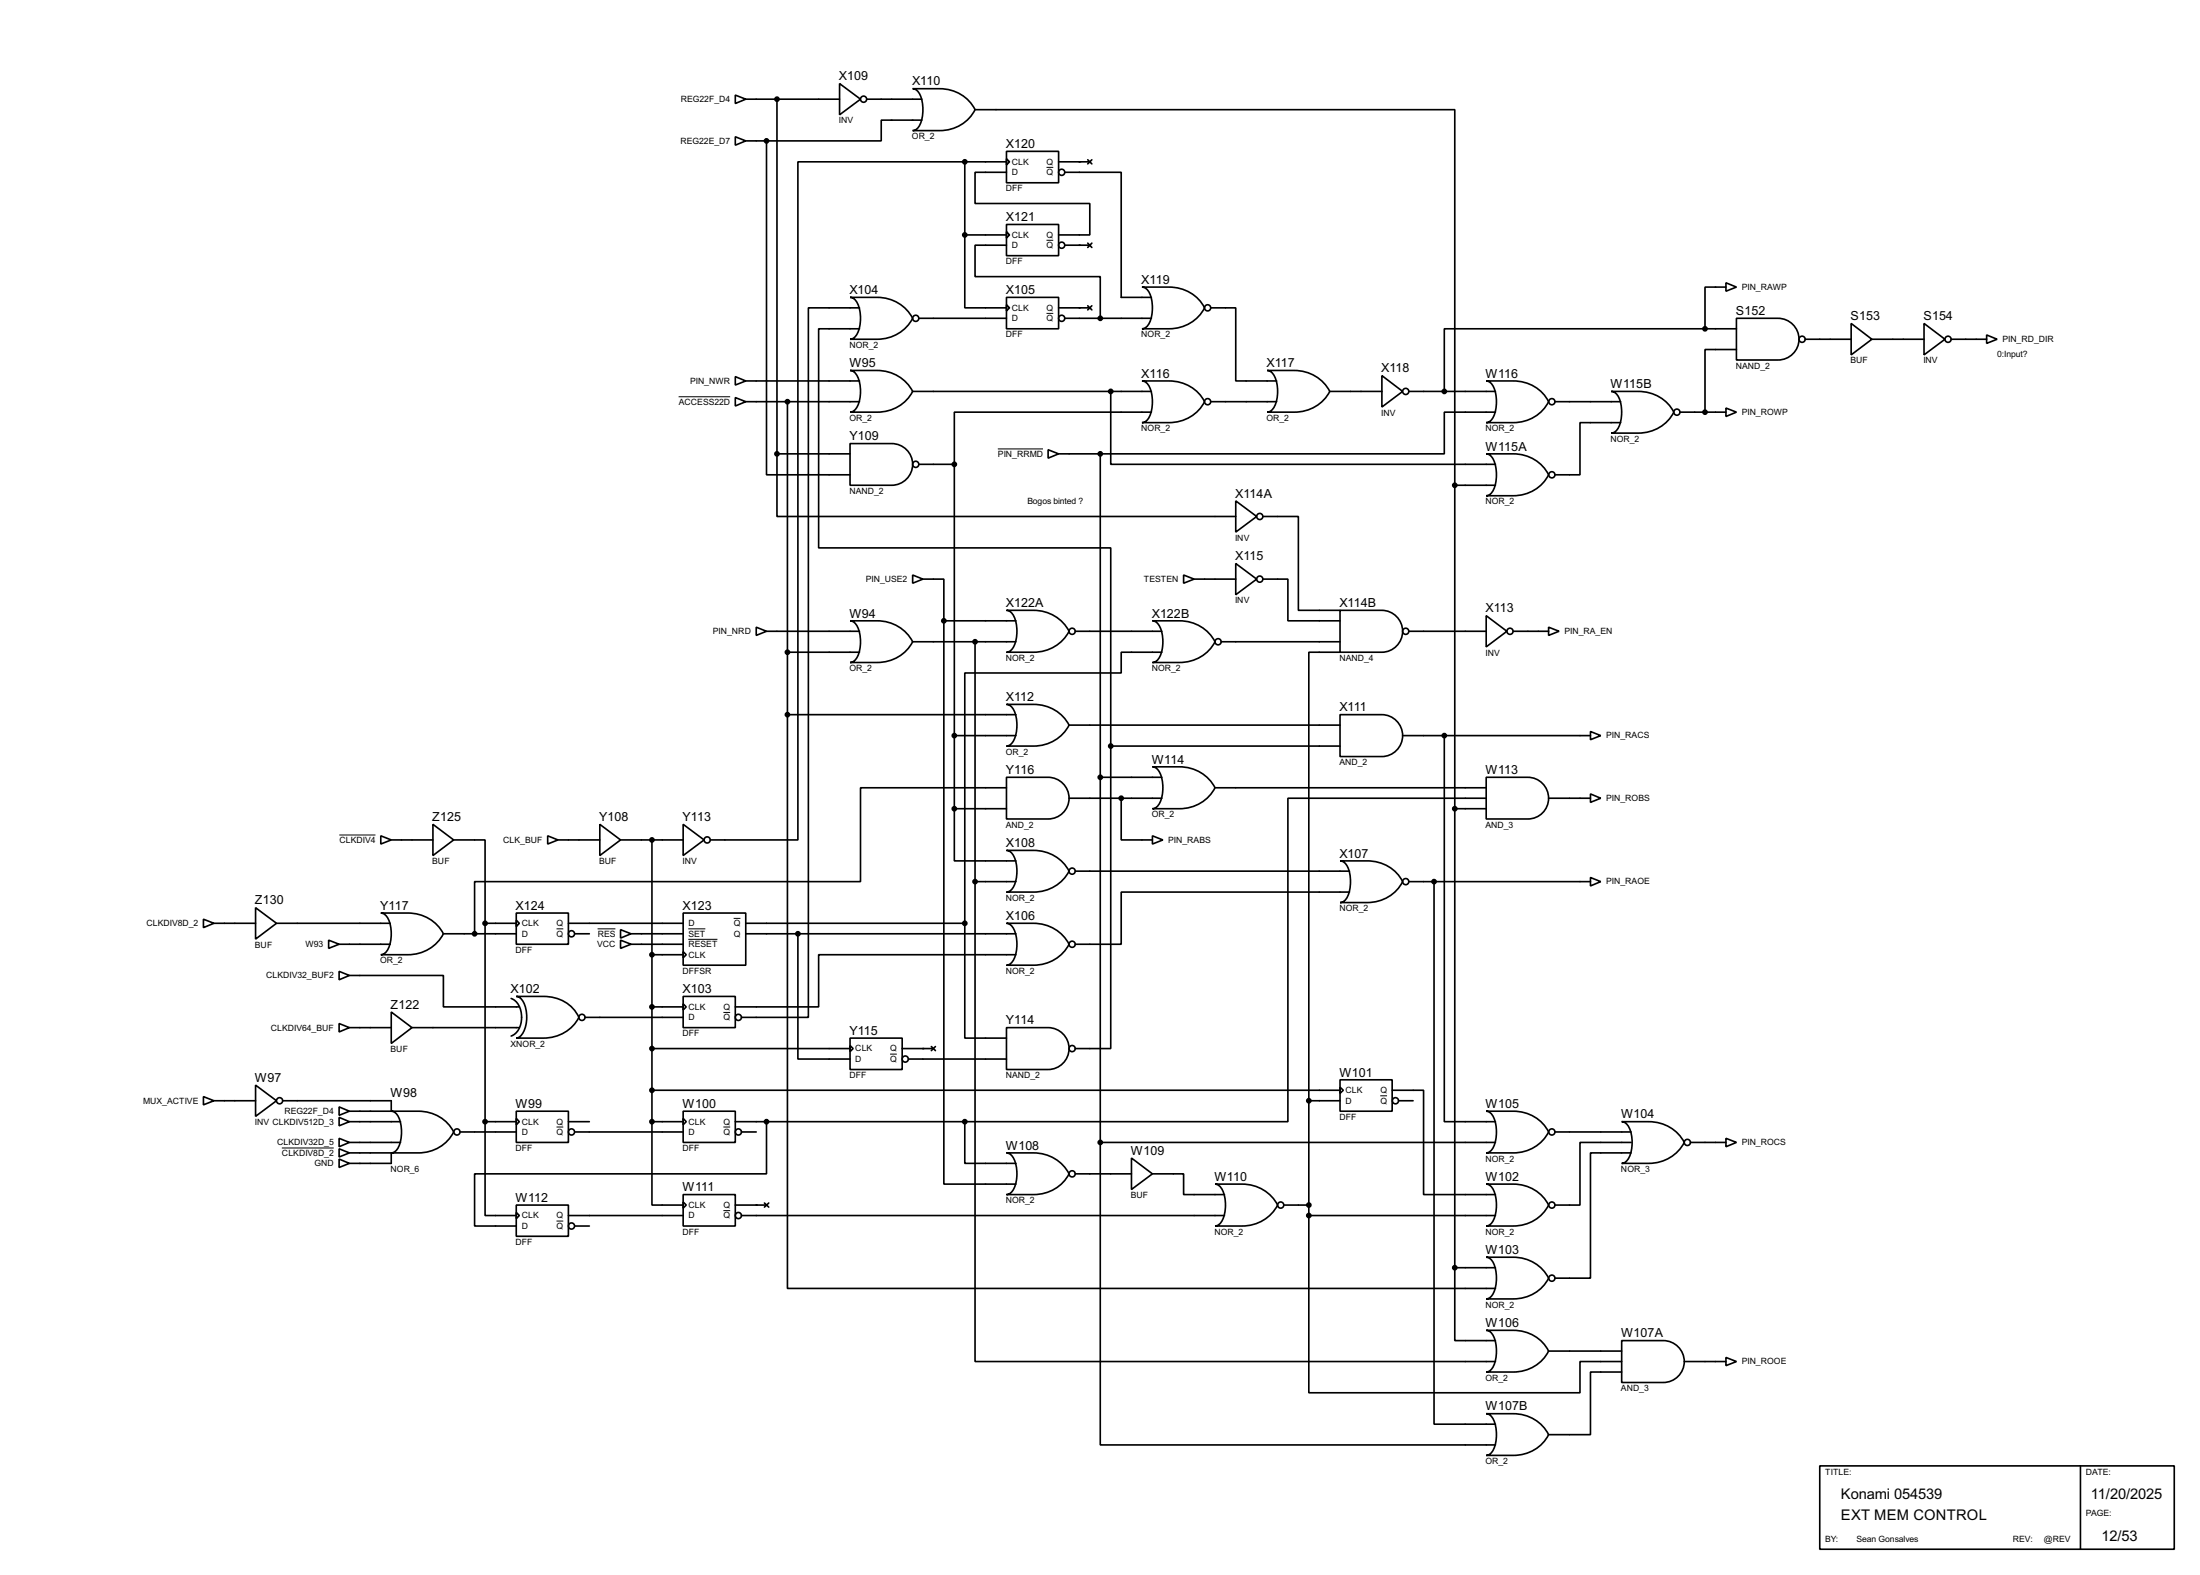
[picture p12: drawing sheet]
<svg xmlns="http://www.w3.org/2000/svg" width="536mm" height="383mm" viewBox="0 0 536 383" stroke-linecap="round" stroke-linejoin="round" font-family="sans-serif">
<g fill="none" stroke="#000" stroke-width=".4">
<path d="M179.1 23.2l2.6 1-2.6 1zM179.1 33.3l2.6 1-2.6 1.1zM181.7 24.2h22.8M181.7 34.3h5M186.7 34.3v81.3h20.4M189.3 24.2v86.3M204.5 20.4l5.1 3.8-5.1 3.8zM211.1 24.2h13.5M222.3 21.6h6.6a9.5 9.5 0 0 1 8.6 5.1 9.5 9.5 0 0 1-8.6 5.1h-6.6a3.2 3.2 0 0 0 2.3-3.1 7.9 7.9 0 0 0-1.3-6.7zM224.6 29.3h-9.9v5h-28M235 39.4h-40.6v165.1h-21.4M235 39.4h10.2"/>
<path d="M235 39.4v17.8M237.5 26.7h116.9v91.5M245.2 36.9h12.7v7.6h-12.7zM245.2 38.7l.7 .7-.7 .8zM257.9 39.4h7.6M265 38.9l1 1M266 38.9l-1 1M235 57.2v17.8h10.2M235 57.2h10.2M245.2 54.7h12.7v7.6h-12.7zM245.2 56.4l.7 .8-.7 .8zM245.2 42h-7.7v7.6h28v7.6h-7.6"/>
<path d="M245.2 59.7h-7.7v7.7h30.5v10.1M259.4 42h13.7v30.4h7.4M259.4 59.7h6.1M265 59.2l1 1.1M266 59.2l-1 1.1M207.1 72.4h6.6a9.6 9.6 0 0 1 8.6 5.1 9.6 9.6 0 0 1-8.6 5.1h-6.6a3.2 3.2 0 0 0 2.3-3.1 7.7 7.7 0 0 0-1.3-6.7zM209.4 75h-12.5v172.7h-16.3M223.8 77.5h21.4M245.2 72.4h12.7v7.7h-12.7zM245.2 74.2l.7 .8-.7 .7zM257.9 75h7.6M259.4 77.5h21.1"/>
<path d="M265 74.5l1 1M266 74.5l-1 1M278.2 69.9h6.6a9.5 9.5 0 0 1 8.6 5.1 9.5 9.5 0 0 1-8.6 5.1h-6.6a3.2 3.2 0 0 0 2.3-3.2 7.7 7.7 0 0 0-1.3-6.6zM294.9 75h6.1v17.8h10M420.4 68.9l2.6 1-2.6 1zM420.4 69.9h-5.1v10.2M423 77.5h10.1a5.1 5.1 0 0 1 5.1 5.1 5.1 5.1 0 0 1-5.1 5.1h-10.1zM450.9 78.8l5.1 3.8-5.1 3.8zM468.7 78.8l5.1 3.8-5.1 3.8zM179.1 91.7l2.6 1.1-2.6 1zM179.1 96.8l2.6 1-2.6 1.1zM181.7 92.8h27.7"/>
<path d="M181.7 97.8h27.7M191.8 97.8v76.2M207.1 90.2h6.6a9.6 9.6 0 0 1 8.6 5.1 9.6 9.6 0 0 1-8.6 5.1h-6.6a3.2 3.2 0 0 0 2.3-3.2 7.7 7.7 0 0 0-1.3-6.6zM209.4 80.1h-10v53.3h71.2v48.3M222.3 95.3h58.2M270.6 95.3v17.8h93.7M278.2 92.8h6.6a9.5 9.5 0 0 1 8.6 5 9.5 9.5 0 0 1-8.6 5.1h-6.6a3.2 3.2 0 0 0 2.3-3.1 7.7 7.7 0 0 0-1.3-6.6zM294.9 97.8h16.1M308.7 90.2h6.6a9.6 9.6 0 0 1 8.6 5.1 9.6 9.6 0 0 1-8.6 5.1h-6.6a3.2 3.2 0 0 0 2.3-3.2 7.7 7.7 0 0 0-1.3-6.6zM323.9 95.3h12.7M336.6 91.5l5.1 3.8-5.1 3.8zM343.2 95.3h21.1"/>
<path d="M362 92.8h6.6a9.4 9.4 0 0 1 8.6 5 9.5 9.5 0 0 1-8.6 5.1h-6.6a3.2 3.2 0 0 0 2.3-3.1 7.8 7.8 0 0 0-1.3-6.6zM378.8 97.8h16M392.5 95.3h6.6a9.5 9.5 0 0 1 8.6 5.1 9.5 9.5 0 0 1-8.6 5.1h-6.6a3.2 3.2 0 0 0 2.3-3.2 7.7 7.7 0 0 0-1.3-6.6zM415.3 80.1h-63.5v15.2M415.3 80.1h7.7M420.4 99.4l2.6 1-2.6 1zM423 85.1h-7.7v15.3M439.7 82.6h11.2M456 82.6h12.7M475.3 82.6h8.6M483.9 81.6l2.6 1-2.6 1zM189.3 110.5v15.3h111.7"/>
<path d="M189.3 110.5h17.8M207.1 108h10.1a5.1 5.1 0 0 1 5.1 5.1 5.1 5.1 0 0 1-5.1 5.1h-10.1zM223.8 113.1h8.7M232.5 113.1v83.8M255.3 109.5l2.6 1-2.6 1.1zM257.9 110.5h10.1M268 110.5v167.7M280.5 100.4h-48v12.7M354.4 118.2v190.5M354.4 118.2h9.9M362 110.5h6.6a9.5 9.5 0 0 1 8.6 5.1 9.5 9.5 0 0 1-8.6 5.1h-6.6a3.2 3.2 0 0 0 2.3-3.1 7.9 7.9 0 0 0-1.3-6.7zM364.3 100.4h-12.5v10.1h-83.8"/>
<path d="M394.8 102.9h-9.9v12.7h-6.1M409.2 100.4h11.2M301 137.2l5.1 3.8-5.1 3.8zM301 122l5.1 3.8-5.1 3.8zM307.6 125.8h8.7v22.8h10.1M184.2 152.7l2.5 1-2.5 1zM186.7 153.7h22.7M191.8 158.8h17.6M207.1 151.2h6.6a9.6 9.6 0 0 1 8.6 5.1 9.6 9.6 0 0 1-8.6 5h-6.6a3.2 3.2 0 0 0 2.3-3.1 7.7 7.7 0 0 0-1.3-6.6zM222.3 140l2.5 1-2.5 1zM222.3 156.3h25.2M224.8 141h5.1v10.2"/>
<path d="M229.9 151.2v137.1h17.6M229.9 151.2h17.6M237.5 156.3v58.4M245.2 148.6h6.6a9.6 9.6 0 0 1 8.6 5.1 9.6 9.6 0 0 1-8.6 5.1h-6.6a3.2 3.2 0 0 0 2.3-3.1 7.7 7.7 0 0 0-1.3-6.7zM261.9 153.7h21.1M280.7 151.2h6.6a9.6 9.6 0 0 1 8.7 5.1 9.6 9.6 0 0 1-8.7 5h-6.6a3.2 3.2 0 0 0 2.4-3.1 7.7 7.7 0 0 0-1.4-6.6zM283 158.8h-9.9v5.1h-38.1v60.9M288.3 140l2.6 1-2.6 1zM290.9 141h10.1M297.5 156.3h28.9M307.6 141h6.1v10.2h12.7M326.4 148.6h10.2a5.1 5.1 0 0 1 5.1 5.1 5.1 5.1 0 0 1-5.1 5.1h-10.2z"/>
<path d="M326.4 158.8h-7.6v109.2M343.2 153.7h18.8M362 149.9l5.1 3.8-5.1 3.8zM368.6 153.7h8.6M377.2 152.7l2.6 1-2.6 1zM191.8 174v139.7h172.5M191.8 174h55.7M232.5 179.1h15M245.2 171.5h6.6a9.6 9.6 0 0 1 8.6 5.1 9.6 9.6 0 0 1-8.6 5.1h-6.6a3.2 3.2 0 0 0 2.3-3.2 7.6 7.6 0 0 0-1.3-6.6zM260.4 176.6h66M326.4 174h10.2a5.1 5.1 0 0 1 5.1 5.1 5.1 5.1 0 0 1-5.1 5.1h-10.2zM341.7 179.1h45.7"/>
<path d="M351.8 179.1v94h12.5M387.4 178.1l2.5 1-2.5 1zM232.5 196.9v12.7h15M232.5 196.9h12.7M245.2 189.3h10.1a5.1 5.1 0 0 1 5.1 5 5.1 5.1 0 0 1-5.1 5.1h-10.1zM245.2 191.8h-35.6v22.9h-94v12.7M260.4 194.4h22.6M268 189.3h15M270.6 181.7v73.6h-8.7M270.6 181.7h55.8M273.1 194.4v10.1h7.6M280.7 186.7h6.6a9.6 9.6 0 0 1 8.7 5.1 9.6 9.6 0 0 1-8.7 5.1h-6.6a3.2 3.2 0 0 0 2.4-3.1 7.7 7.7 0 0 0-1.4-6.7z"/>
<path d="M296 191.8h66M354.4 196.9h7.6M362 189.3h10.2a5.1 5.1 0 0 1 5 5 5.1 5.1 0 0 1-5 5.1h-10.2zM362 194.4h-48.3v78.7h-78.7M377.2 194.4h10.2M387.4 193.3l2.5 1.1-2.5 1zM92.8 203.5l2.5 1-2.5 1zM95.3 204.5h10.2M105.5 200.7l5 3.8-5 3.8zM110.5 204.5h7.7v20.3M133.4 203.5l2.5 1-2.5 1zM135.9 204.5h10.2"/>
<path d="M146.1 200.7l5.1 3.8-5.1 3.8zM151.2 204.5h15.2M158.8 204.5v68.6M166.4 200.7l5.1 3.8-5.1 3.8zM237.5 214.7v116.8h126.8M237.5 214.7h10M245.2 207.1h6.6a9.6 9.6 0 0 1 8.6 5 9.6 9.6 0 0 1-8.6 5.1h-6.6a3.2 3.2 0 0 0 2.3-3.1 7.6 7.6 0 0 0-1.3-6.6zM261.9 212.1h66.8M280.7 203.5l2.6 1-2.6 1zM326.4 209.6h6.6a9.5 9.5 0 0 1 8.7 5.1 9.5 9.5 0 0 1-8.7 5.1h-6.6a3.2 3.2 0 0 0 2.4-3.2 7.7 7.7 0 0 0-1.3-6.6zM328.7 217.2h-55.6v12.7h-11.2M343.2 214.7h44.2"/>
<path d="M349.3 214.7v132.1h15M387.4 213.7l2.5 1-2.5 1zM49.6 223.8l2.5 1-2.5 1.1zM52.1 224.8h10.2M62.3 221l5.1 3.8-5.1 3.9zM67.4 224.8h27.7M80.1 228.9l2.5 1-2.5 1zM82.6 236.5l2.5 1-2.5 1.1zM82.6 229.9h12.5M85.1 237.5h22.9v7.7h18.5M92.8 222.3h6.6a9.6 9.6 0 0 1 8.6 5.1 9.6 9.6 0 0 1-8.6 5.1h-6.6a3.2 3.2 0 0 0 2.3-3.2 7.6 7.6 0 0 0-1.3-6.6zM108 227.4h17.8"/>
<path d="M118.2 224.8h7.6M118.2 224.8v48.3M125.8 222.3h12.7v7.6h-12.7zM125.8 224.1l.7 .7-.7 .8zM138.5 224.8h27.9M140 227.4h3.6M151.2 226.4l2.5 1-2.5 1zM151.2 228.9l2.5 1-2.5 1zM153.7 227.4h12.7M153.7 229.9h12.7M158.8 232.5h7.6M166.4 222.3h15.3v12.7h-15.3z"/>
<path d="M166.4 231.7l.8 .8-.8 .7zM181.7 224.8h53.3M181.7 227.4h65.8M194.4 227.4v30.5h12.7M235 224.8v28h10.2M245.2 224.8h6.6a9.6 9.6 0 0 1 8.6 5.1 9.6 9.6 0 0 1-8.6 5.1h-6.6a3.2 3.2 0 0 0 2.3-3.1 7.7 7.7 0 0 0-1.3-6.7zM247.5 232.5h-48.1v12.7h-20.3M82.6 249.2l2.5 1-2.5 1.1zM85.1 250.2h10.2M95.3 246.4l5.1 3.8-5.1 3.9zM100.4 250.2h26.1M124.5 243.1a5.1 5.1 0 0 1 2.4 6.2 4 4 0 0 1-2.4 3"/>
<path d="M125.8 242.6h6.6a9.2 9.2 0 0 1 8.6 5.1 9.5 9.5 0 0 1-8.6 5.1h-6.6a3.4 3.4 0 0 0 2.3-3.2 7.4 7.4 0 0 0-1.4-6.6zM142.5 247.7h23.9M158.8 255.3h48.3M158.8 245.2h7.6M166.4 242.6h12.7v7.6h-12.7zM166.4 244.4l.8 .8-.8 .7zM207.1 252.8h12.7v7.6h-12.7zM207.1 254.6l.7 .7-.7 .8zM219.8 255.3h7.6M221.3 257.9h23.9M226.9 254.8l1 1M227.9 254.8l-1 1"/>
<path d="M245.2 250.2h10.1a5.1 5.1 0 0 1 5.1 5.1 5.1 5.1 0 0 1-5.1 5.1h-10.1zM49.6 267l2.5 1-2.5 1zM52.1 268h10.2M62.3 264.2l5.1 3.8-5.1 3.8zM68.9 268h26.4v2.6h-10.2M82.6 269.5l2.5 1.1-2.5 1zM82.6 277.2l2.5 1-2.5 1zM82.6 279.7l2.5 1-2.5 1zM82.6 272.1l2.5 1-2.5 1zM85.1 273.1h12.5M85.1 278.2h12.5M95.3 270.6h6.6a9.4 9.4 0 0 1 8.6 5 9.5 9.5 0 0 1-8.6 5.1h-6.6a3.2 3.2 0 0 0 2.3-3.1 7.8 7.8 0 0 0-1.3-6.6z"/>
<path d="M112.1 275.6h13.7M118.2 273.1v22.9h7.6M118.2 273.1h7.6M125.8 270.6h12.7v7.6h-12.7zM125.8 272.3l.7 .8-.7 .8zM138.5 273.1h5.1M140 275.6h26.4M158.8 273.1v20.3h7.6M158.8 273.1h7.6M158.8 265.5h167.6M166.4 270.6h12.7v7.6h-12.7zM166.4 272.3l.8 .8-.8 .8z"/>
<path d="M179.1 273.1h55.9M180.6 275.6h3.6M186.7 273.1v12.7h-71.1v12.7h10.2M235 273.1v10.2h12.5M268 278.2v73.6h96.3M268 278.2h96.3M318.8 268h7.6M318.8 268v28M326.4 262.9h12.7v7.7h-12.7zM326.4 264.7l.8 .8-.8 .7zM339.1 265.5h7.7v25.4h17.5M340.7 268h3.5"/>
<path d="M362 270.6h6.6a9.4 9.4 0 0 1 8.6 5 9.5 9.5 0 0 1-8.6 5.1h-6.6a3.2 3.2 0 0 0 2.3-3.1 7.8 7.8 0 0 0-1.3-6.6zM378.8 275.6h18.5M395 273.1h6.6a9.6 9.6 0 0 1 8.7 5.1 9.6 9.6 0 0 1-8.7 5.1h-6.6a3.2 3.2 0 0 0 2.4-3.2 7.6 7.6 0 0 0-1.4-6.6zM397.3 278.2h-12.4v15.2h-6.1M411.8 278.2h8.6M420.4 277.2l2.6 1-2.6 1zM82.6 282.2l2.5 1.1-2.5 1zM85.1 280.7h10.2v2.6h-10.2M125.8 293.4h12.7v7.6h-12.7zM125.8 295.2l.7 .8-.7 .7zM138.5 296h27.9M140 298.5h3.6"/>
<path d="M166.4 290.9h12.7v7.6h-12.7zM166.4 292.7l.8 .7-.8 .8zM179.1 293.4h7.6M180.6 296h117.7M186.2 292.9l1.1 1M187.3 292.9l-1.1 1M245.2 280.7h6.6a9.6 9.6 0 0 1 8.6 5.1 9.6 9.6 0 0 1-8.6 5.1h-6.6a3.2 3.2 0 0 0 2.3-3.2 7.7 7.7 0 0 0-1.3-6.6zM261.9 285.8h13.7M275.6 282l5.1 3.8-5.1 3.8zM280.7 285.8h7.6v5.1h10M296 288.3h6.6a9.6 9.6 0 0 1 8.6 5.1 9.6 9.6 0 0 1-8.6 5.1h-6.6a3.2 3.2 0 0 0 2.3-3.1 7.7 7.7 0 0 0-1.3-6.7zM312.7 293.4h6.1"/>
<path d="M318.8 296v43.1h66.1v-7.6h10.1M318.8 296h45.5M362 288.3h6.6a9.5 9.5 0 0 1 8.6 5.1 9.5 9.5 0 0 1-8.6 5.1h-6.6a3.2 3.2 0 0 0 2.3-3.1 7.9 7.9 0 0 0-1.3-6.7zM397.3 280.7h-9.9v30.5h-8.6M354.4 308.7v17.7h9.9M354.4 308.7h9.9M362 306.1h6.6a9.5 9.5 0 0 1 8.6 5.1 9.4 9.4 0 0 1-8.6 5.1h-6.6a3.2 3.2 0 0 0 2.3-3.2 7.9 7.9 0 0 0-1.3-6.6zM362 323.9h6.6a9.4 9.4 0 0 1 8.6 5.1 9.5 9.5 0 0 1-8.6 5.1h-6.6a3.2 3.2 0 0 0 2.3-3.2 7.8 7.8 0 0 0-1.3-6.6zM377.2 329h17.8M395 326.4h10.2a5.1 5.1 0 0 1 5.1 5.1 5.1 5.1 0 0 1-5.1 5.1h-10.2zM395 334.1h-7.6v15.2h-10.2M410.3 331.5h10.1"/>
<path d="M420.4 330.5l2.6 1-2.6 1zM362 344.2h6.6a9.5 9.5 0 0 1 8.6 5.1 9.4 9.4 0 0 1-8.6 5.1h-6.6a3.2 3.2 0 0 0 2.3-3.2 7.9 7.9 0 0 0-1.3-6.6zM443.3 356.9h86.3v20.3h-86.3zM506.8 356.9v20.3"/>
<circle cx="210.3" cy="24.2" r=".75"/>
<circle cx="258.6" cy="59.7" r=".75"/>
<circle cx="258.6" cy="42" r=".75"/>
<circle cx="223" cy="77.5" r=".75"/>
<circle cx="258.6" cy="77.5" r=".75"/>
<circle cx="294.1" cy="75" r=".75"/>
<circle cx="294.1" cy="97.8" r=".75"/>
<circle cx="342.4" cy="95.3" r=".75"/>
<circle cx="378" cy="97.8" r=".75"/>
<circle cx="438.9" cy="82.6" r=".75"/>
<circle cx="474.5" cy="82.6" r=".75"/>
<circle cx="223" cy="113.1" r=".75"/>
<circle cx="378" cy="115.6" r=".75"/>
<circle cx="408.4" cy="100.4" r=".75"/>
<circle cx="306.8" cy="125.8" r=".75"/>
<circle cx="261.1" cy="153.7" r=".75"/>
<circle cx="296.7" cy="156.3" r=".75"/>
<circle cx="306.8" cy="141" r=".75"/>
<circle cx="342.4" cy="153.7" r=".75"/>
<circle cx="367.8" cy="153.7" r=".75"/>
<circle cx="172.2" cy="204.5" r=".75"/>
<circle cx="261.1" cy="212.1" r=".75"/>
<circle cx="342.4" cy="214.7" r=".75"/>
<circle cx="139.2" cy="227.4" r=".75"/>
<circle cx="261.1" cy="229.9" r=".75"/>
<circle cx="141.7" cy="247.7" r=".75"/>
<circle cx="179.8" cy="247.7" r=".75"/>
<circle cx="220.5" cy="257.9" r=".75"/>
<circle cx="261.1" cy="255.3" r=".75"/>
<circle cx="68.1" cy="268" r=".75"/>
<circle cx="111.3" cy="275.6" r=".75"/>
<circle cx="139.2" cy="275.6" r=".75"/>
<circle cx="179.8" cy="275.6" r=".75"/>
<circle cx="339.9" cy="268" r=".75"/>
<circle cx="378" cy="275.6" r=".75"/>
<circle cx="411" cy="278.2" r=".75"/>
<circle cx="139.2" cy="298.5" r=".75"/>
<circle cx="179.8" cy="296" r=".75"/>
<circle cx="261.1" cy="285.8" r=".75"/>
<circle cx="311.9" cy="293.4" r=".75"/>
<circle cx="378" cy="293.4" r=".75"/>
<circle cx="378" cy="311.2" r=".75"/>
</g>
<g fill="#000">
<circle cx="262.9" cy="39.4" r=".2"/>
<circle cx="262.9" cy="59.7" r=".2"/>
<circle cx="262.9" cy="75" r=".2"/>
<circle cx="224.8" cy="255.3" r=".2"/>
<circle cx="184.2" cy="293.4" r=".2"/>
</g>
<g fill="#000" stroke="#000" stroke-width=".4">
<circle cx="186.7" cy="34.3" r=".5"/>
<circle cx="189.2" cy="24.2" r=".5"/>
<circle cx="235" cy="39.4" r=".5"/>
<circle cx="235" cy="57.2" r=".5"/>
<circle cx="268" cy="77.5" r=".5"/>
<circle cx="191.8" cy="97.8" r=".5"/>
<circle cx="270.5" cy="95.3" r=".5"/>
<circle cx="351.8" cy="95.3" r=".5"/>
<circle cx="415.3" cy="80.1" r=".5"/>
<circle cx="189.2" cy="110.5" r=".5"/>
<circle cx="232.4" cy="113.1" r=".5"/>
<circle cx="268" cy="110.5" r=".5"/>
<circle cx="354.3" cy="118.2" r=".5"/>
<circle cx="415.3" cy="100.4" r=".5"/>
<circle cx="191.8" cy="158.8" r=".5"/>
<circle cx="229.9" cy="151.2" r=".5"/>
<circle cx="237.5" cy="156.3" r=".5"/>
<circle cx="191.8" cy="174" r=".5"/>
<circle cx="232.4" cy="179.1" r=".5"/>
<circle cx="351.8" cy="179.1" r=".5"/>
<circle cx="232.4" cy="196.9" r=".5"/>
<circle cx="268" cy="189.3" r=".5"/>
<circle cx="270.5" cy="181.7" r=".5"/>
<circle cx="273.1" cy="194.4" r=".5"/>
<circle cx="354.3" cy="196.9" r=".5"/>
<circle cx="158.8" cy="204.5" r=".5"/>
<circle cx="237.5" cy="214.7" r=".5"/>
<circle cx="349.3" cy="214.7" r=".5"/>
<circle cx="115.6" cy="227.4" r=".5"/>
<circle cx="118.1" cy="224.8" r=".5"/>
<circle cx="158.8" cy="232.5" r=".5"/>
<circle cx="194.3" cy="227.4" r=".5"/>
<circle cx="235" cy="224.8" r=".5"/>
<circle cx="158.8" cy="255.3" r=".5"/>
<circle cx="158.8" cy="245.2" r=".5"/>
<circle cx="118.1" cy="273.1" r=".5"/>
<circle cx="158.8" cy="265.5" r=".5"/>
<circle cx="158.8" cy="273.1" r=".5"/>
<circle cx="186.7" cy="273.1" r=".5"/>
<circle cx="235" cy="273.1" r=".5"/>
<circle cx="268" cy="278.2" r=".5"/>
<circle cx="318.8" cy="268" r=".5"/>
<circle cx="318.8" cy="293.4" r=".5"/>
<circle cx="318.8" cy="296" r=".5"/>
<circle cx="354.3" cy="308.7" r=".5"/>
</g>
<g fill="none" stroke="#000" stroke-width=".24">
<path d="M254.9 40.8h1.7M254.9 58.5h1.7M254.9 76.3h1.7M165.3 96.6h12.6M243.1 109.3h11M82.7 203.3h8.8M135.6 226.2h1.6M145.6 226.2h4.3M167.7 226.2h4.1M167.7 228.7h7.1M178.7 223.6h1.7M176.2 246.5h1.7"/>
<path d="M216.8 256.7h1.7M68.7 279.5h12.6M135.6 274.4h1.6M176.2 274.4h1.7M336.2 266.8h1.7M135.6 297.3h1.6M176.2 294.8h1.7"/>
</g>
<g font-size="4">
<text x="448.4" y="365.1">Konami 054539</text>
<text x="509.3" y="365.1">11/20/2025</text>
<text x="448.4" y="370.1">EXT MEM CONTROL</text>
<text x="511.9" y="375.2">12/53</text>
</g>
<g font-size="3.4">
<text x="204.4" y="19.6">X109</text>
<text x="222.2" y="20.8">X110</text>
<text x="245" y="36">X120</text>
<text x="245" y="53.9">X121</text>
<text x="206.9" y="71.6">X104</text>
<text x="245" y="71.6">X105</text>
<text x="278" y="69.1">X119</text>
<text x="422.8" y="76.7">S152</text>
<text x="450.8" y="78">S153</text>
<text x="468.5" y="78">S154</text>
<text x="206.9" y="89.4">W95</text>
<text x="308.5" y="89.4">X117</text>
<text x="278" y="92">X116</text>
<text x="336.5" y="90.7">X118</text>
<text x="361.9" y="92">W116</text>
<text x="392.3" y="94.5">W115B</text>
<text x="206.9" y="107.2">Y109</text>
<text x="361.9" y="109.7">W115A</text>
<text x="300.9" y="121.2">X114A</text>
<text x="300.9" y="136.4">X115</text>
<text x="245" y="147.8">X122A</text>
<text x="326.3" y="147.8">X114B</text>
<text x="361.9" y="149.1">X113</text>
<text x="206.9" y="150.3">W94</text>
<text x="280.6" y="150.3">X122B</text>
<text x="245" y="170.7">X112</text>
<text x="326.3" y="173.2">X111</text>
<text x="280.6" y="185.9">W114</text>
<text x="245" y="188.5">Y116</text>
<text x="361.9" y="188.5">W113</text>
<text x="105.3" y="199.9">Z125</text>
<text x="146" y="199.9">Y108</text>
<text x="166.3" y="199.9">Y113</text>
<text x="245" y="206.3">X108</text>
<text x="326.3" y="208.8">X107</text>
<text x="62.1" y="220.2">Z130</text>
<text x="92.6" y="221.5">Y117</text>
<text x="125.6" y="221.5">X124</text>
<text x="166.3" y="221.5">X123</text>
<text x="245" y="224">X106</text>
<text x="95.2" y="245.6">Z122</text>
<text x="124.4" y="241.8">X102</text>
<text x="166.3" y="241.8">X103</text>
<text x="206.9" y="252">Y115</text>
<text x="245" y="249.4">Y114</text>
<text x="62.1" y="263.4">W97</text>
<text x="326.3" y="262.1">W101</text>
<text x="95.2" y="267.2">W98</text>
<text x="125.6" y="269.8">W99</text>
<text x="166.3" y="269.8">W100</text>
<text x="361.9" y="269.8">W105</text>
<text x="394.9" y="272.3">W104</text>
<text x="245" y="279.9">W108</text>
<text x="275.5" y="281.2">W109</text>
<text x="295.8" y="287.5">W110</text>
<text x="361.9" y="287.5">W102</text>
<text x="125.6" y="292.6">W112</text>
<text x="166.3" y="290.1">W111</text>
<text x="361.9" y="305.3">W103</text>
<text x="361.9" y="323.1">W106</text>
<text x="394.9" y="325.6">W107A</text>
<text x="361.9" y="343.4">W107B</text>
</g>
<g font-size="2.4">
<text x="165.8" y="24.8">REG22F_D4</text>
<text x="165.7" y="35">REG22E_D7</text>
<text x="204.3" y="30">INV</text>
<text x="222.1" y="33.9">OR_2</text>
<text x="246.4" y="40.1">CLK</text>
<text x="254.9" y="40.1">Q</text>
<text x="245" y="46.6">DFF</text>
<text x="246.4" y="42.7">D</text>
<text x="254.9" y="42.7">Q</text>
<text x="246.4" y="57.9">CLK</text>
<text x="254.9" y="57.9">Q</text>
<text x="245" y="64.3">DFF</text>
<text x="246.4" y="60.4">D</text>
<text x="254.9" y="60.4">Q</text>
<text x="424.2" y="70.6">PIN_RAWP</text>
<text x="246.4" y="75.6">CLK</text>
<text x="254.9" y="75.6">Q</text>
<text x="245" y="82.2">DFF</text>
<text x="246.4" y="78.2">D</text>
<text x="254.9" y="78.2">Q</text>
<text x="278" y="82.2">NOR_2</text>
<text x="487.7" y="83.3">PIN_RD_DIR</text>
<text x="206.9" y="84.7">NOR_2</text>
<text x="422.8" y="89.7">NAND_2</text>
<text x="450.7" y="88.5">BUF</text>
<text x="468.5" y="88.5">INV</text>
<text x="486.5" y="87">0:Input?</text>
<text x="168.1" y="93.5">PIN_NWR</text>
<text x="165.3" y="98.5">ACCESS22D</text>
<text x="336.4" y="101.2">INV</text>
<text x="424.2" y="101">PIN_ROWP</text>
<text x="206.9" y="102.4">OR_2</text>
<text x="278" y="105">NOR_2</text>
<text x="308.5" y="102.4">OR_2</text>
<text x="361.8" y="105">NOR_2</text>
<text x="392.3" y="107.6">NOR_2</text>
<text x="243.1" y="111.2">PIN_RRMD</text>
<text x="206.9" y="120.3">NAND_2</text>
<text x="250.2" y="122.6">Bogos binted ?</text>
<text x="361.8" y="122.8">NOR_2</text>
<text x="300.8" y="131.7">INV</text>
<text x="210.9" y="141.7">PIN_USE2</text>
<text x="278.6" y="141.7">TESTEN</text>
<text x="300.8" y="146.9">INV</text>
<text x="173.6" y="154.4">PIN_NRD</text>
<text x="381.1" y="154.4">PIN_RA_EN</text>
<text x="245" y="160.9">NOR_2</text>
<text x="326.2" y="160.9">NAND_4</text>
<text x="361.8" y="159.6">INV</text>
<text x="206.9" y="163.4">OR_2</text>
<text x="280.5" y="163.4">NOR_2</text>
<text x="391.2" y="179.8">PIN_RACS</text>
<text x="245" y="183.8">OR_2</text>
<text x="326.2" y="186.3">AND_2</text>
<text x="391.2" y="195.1">PIN_ROBS</text>
<text x="245" y="201.5">AND_2</text>
<text x="280.5" y="199">OR_2</text>
<text x="361.8" y="201.5">AND_3</text>
<text x="82.7" y="205.2">CLKDIV4</text>
<text x="122.6" y="205.2">CLK_BUF</text>
<text x="284.5" y="205.2">PIN_RABS</text>
<text x="105.3" y="210.4">BUF</text>
<text x="145.9" y="210.4">BUF</text>
<text x="166.2" y="210.4">INV</text>
<text x="391.2" y="215.4">PIN_RAOE</text>
<text x="245" y="219.3">NOR_2</text>
<text x="326.2" y="221.9">NOR_2</text>
<text x="35.7" y="225.5">CLKDIV8D_2</text>
<text x="127.1" y="225.5">CLK</text>
<text x="135.6" y="225.5">Q</text>
<text x="167.7" y="225.5">D</text>
<text x="178.7" y="225.5">Q</text>
<text x="62.1" y="230.8">BUF</text>
<text x="74.4" y="230.6">W93</text>
<text x="125.6" y="232">DFF</text>
<text x="127.1" y="228.1">D</text>
<text x="135.6" y="228.1">Q</text>
<text x="145.4" y="230.6">VCC</text>
<text x="145.6" y="228.1">RES</text>
<text x="167.7" y="228.1">SET</text>
<text x="167.7" y="233.2">CLK</text>
<text x="167.7" y="230.6">RESET</text>
<text x="178.7" y="228.1">Q</text>
<text x="64.8" y="238.2">CLKDIV32_BUF2</text>
<text x="92.6" y="234.6">OR_2</text>
<text x="166.2" y="237.1">DFFSR</text>
<text x="245" y="237.1">NOR_2</text>
<text x="167.7" y="245.9">CLK</text>
<text x="176.2" y="245.9">Q</text>
<text x="66" y="250.9">CLKDIV64_BUF</text>
<text x="167.7" y="248.4">D</text>
<text x="176.2" y="248.4">Q</text>
<text x="95.1" y="256.2">BUF</text>
<text x="124.3" y="254.9">XNOR_2</text>
<text x="166.2" y="252.3">DFF</text>
<text x="208.3" y="256">CLK</text>
<text x="216.8" y="256">Q</text>
<text x="206.9" y="262.5">DFF</text>
<text x="208.3" y="258.6">D</text>
<text x="216.8" y="258.6">Q</text>
<text x="245" y="262.5">NAND_2</text>
<text x="34.9" y="268.7">MUX_ACTIVE</text>
<text x="327.7" y="268.7">D</text>
<text x="327.7" y="266.2">CLK</text>
<text x="336.2" y="266.2">Q</text>
<text x="336.2" y="268.7">Q</text>
<text x="62.1" y="273.9">INV CLKDIV512D_3</text>
<text x="69.3" y="271.3">REG22F_D4</text>
<text x="127.1" y="273.8">CLK</text>
<text x="135.6" y="273.8">Q</text>
<text x="167.7" y="273.8">CLK</text>
<text x="176.2" y="273.8">Q</text>
<text x="326.2" y="272.7">DFF</text>
<text x="67.5" y="278.9">CLKDIV32D_5</text>
<text x="68.7" y="281.4">CLKDIV8D_2</text>
<text x="125.6" y="280.3">DFF</text>
<text x="127.1" y="276.3">D</text>
<text x="135.6" y="276.3">Q</text>
<text x="166.2" y="280.3">DFF</text>
<text x="167.7" y="276.3">D</text>
<text x="176.2" y="276.3">Q</text>
<text x="424.2" y="278.9">PIN_ROCS</text>
<text x="76.6" y="284">GND</text>
<text x="95.1" y="285.4">NOR_6</text>
<text x="361.8" y="282.8">NOR_2</text>
<text x="394.8" y="285.4">NOR_3</text>
<text x="245" y="293">NOR_2</text>
<text x="275.4" y="291.7">BUF</text>
<text x="127.1" y="299.2">D</text>
<text x="127.1" y="296.7">CLK</text>
<text x="135.6" y="296.7">Q</text>
<text x="135.6" y="299.2">Q</text>
<text x="167.7" y="296.7">D</text>
<text x="167.7" y="294.1">CLK</text>
<text x="176.2" y="294.1">Q</text>
<text x="176.2" y="296.7">Q</text>
<text x="125.6" y="303.1">DFF</text>
<text x="166.2" y="300.6">DFF</text>
<text x="295.8" y="300.6">NOR_2</text>
<text x="361.8" y="300.6">NOR_2</text>
<text x="361.8" y="318.4">NOR_2</text>
<text x="424.2" y="332.2">PIN_ROOE</text>
<text x="361.8" y="336.2">OR_2</text>
<text x="394.8" y="338.7">AND_3</text>
<text x="361.8" y="356.5">OR_2</text>
<text x="444.6" y="359.1">TITLE:</text>
<text x="508.1" y="359.1">DATE:</text>
<text x="508.1" y="369.2">PAGE:</text>
<text x="444.6" y="375.6">BY:</text>
<text x="452.2" y="375.6">Sean Gonsalves</text>
<text x="490.3" y="375.6">REV:</text>
<text x="497.9" y="375.6">@REV</text>
</g>
</svg>
